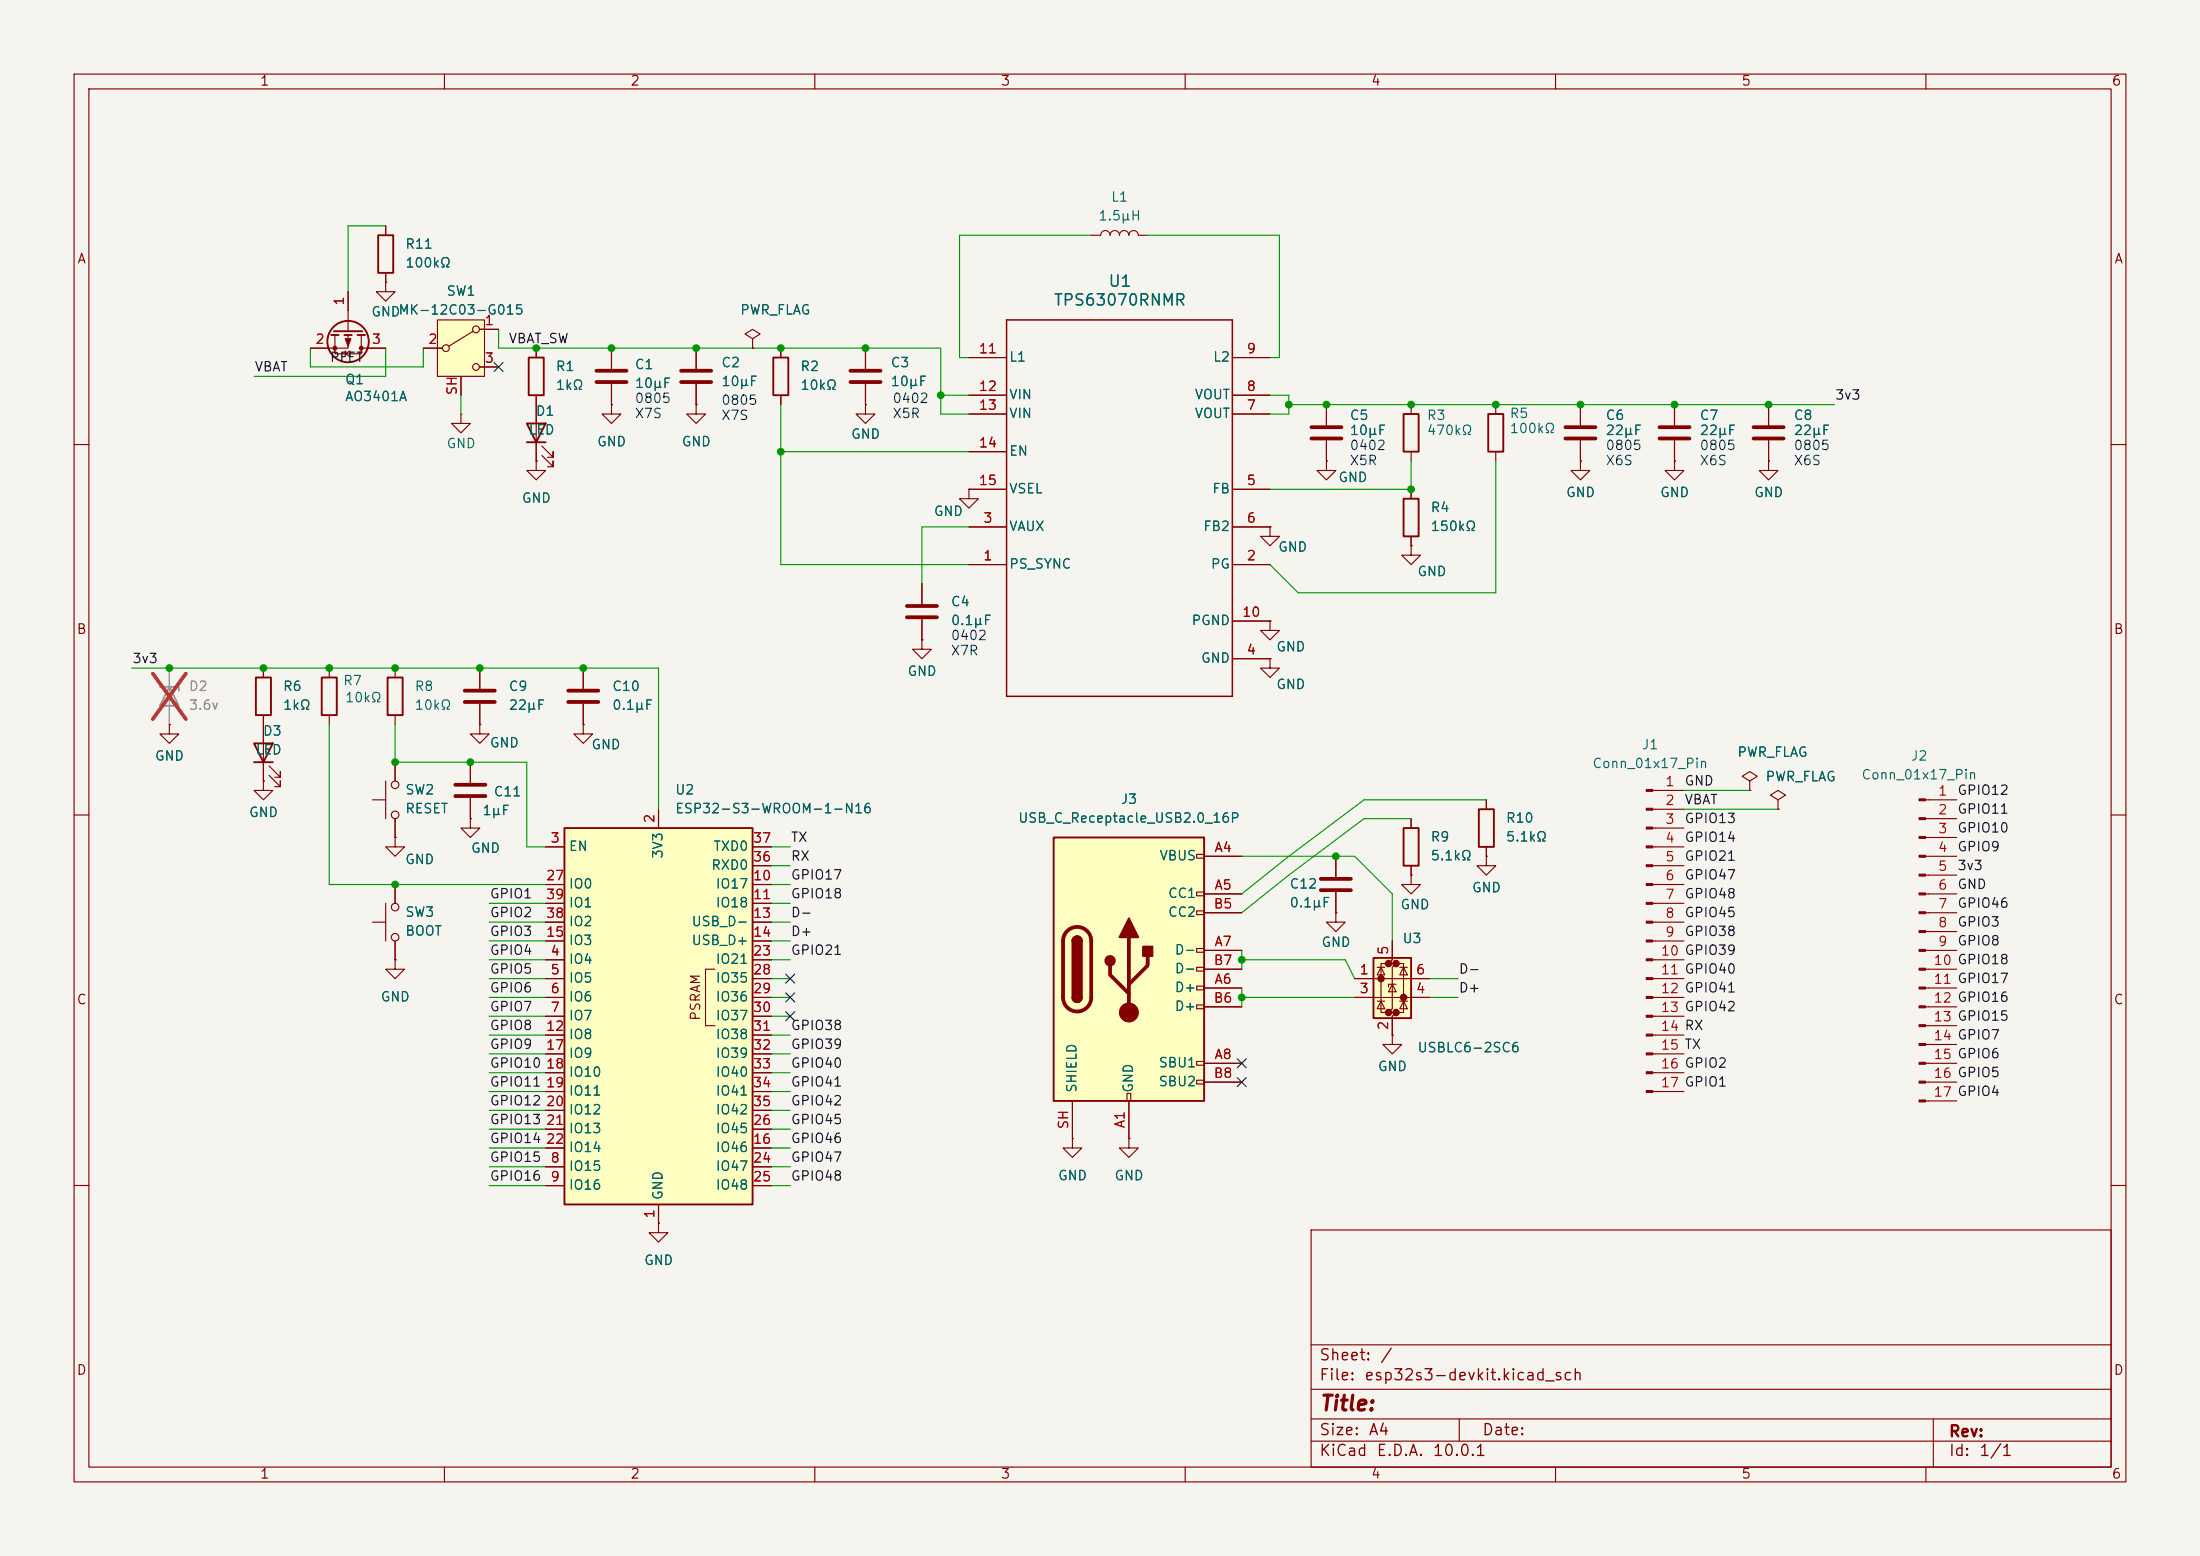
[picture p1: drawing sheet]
<svg xmlns="http://www.w3.org/2000/svg" width="297mm" height="210mm" viewBox="0 0 297 210" stroke-linecap="round" stroke-linejoin="round" font-family="sans-serif">
<path d="M0 0h297v210h-297z" fill="#f5f4ef" stroke="#f5f4ef" stroke-width=".14"/>
<g fill="none" stroke="#840000" stroke-width=".15">
<path d="M10 10h277v190h-277zM12 12h273v186h-273zM60 10v2M110 10v2M160 10v2M210 10v2M260 10v2M52.1 38.1v1.3h1.2l-1.2 1.2-1.3-1.2h1.3M52.1 38.1h.1M62.2 55.9v1.3h1.3l-1.3 1.2-1.2-1.2h1.2M62.2 55.9h.1M72.4 47v1.3"/>
<path d="M72.4 53.3v8.9M226.1 54.6v2.8M226.1 59.4v2.8M10 60h2M72.4 62.2v1.3h1.3l-1.3 1.3-1.3-1.3h1.3M72.4 62.2h.1M73.2 61.5l1.5 1.5v-.8v.8h-.8M73.2 60.2l1.5 1.5v-.7v.7h-.8M226.1 62.2v1.3h1.2l-1.2 1.3-1.3-1.3h1.3M226.1 62.2h.1M238.8 62.2v1.3h1.2l-1.2 1.3-1.3-1.3h1.3M238.8 62.2h.1"/>
<path d="M285 60h2M22.9 97.8v1.3h1.2l-1.2 1.2-1.3-1.2h1.3M22.9 97.8h.1M10 110h2M50.3 108h1.8M52.1 105.4v5.1M53.3 113v1.3h1.3l-1.3 1.3-1.2-1.3h1.2M53.3 113h.1M53.3 102.9v2.5M53.3 110.5v2.5M53.3 119.4v2.5M285 110h2"/>
<path d="M50.3 124.5h1.8M52.1 121.9v5.1M53.3 127v2.5M10 160h2M177 166h108v32h-108zM285 160h2M60 198v2M110 198v2M160 198v2M177 194.5h108M177 191.5h108M177 187.5h108"/>
<path d="M177 181.5h108M197 191.5v3M210 198v2M260 198v2M261 191.5v6.5"/>
<circle cx="53.3" cy="105.9" r=".51"/>
<circle cx="53.3" cy="110" r=".51"/>
<circle cx="53.3" cy="126.5" r=".51"/>
<circle cx="53.3" cy="122.4" r=".51"/>
</g>
<path d="M71.1 57.2h2.6l-1.3 2.5zM71.1 59.7h2.6M71.4 48.3h2v5h-2z" fill="none" stroke="#840000" stroke-width=".25"/>
<path d="M21.6 92.7h2.5v.5M22.9 92.7l1.2 2.6h-2.5z" fill="none" stroke="#9c9b98" stroke-width=".25"/>
<path d="M22.9 90.2v7.6" fill="none" stroke="#9c9b98" stroke-width=".15"/>
<path d="M20.6 90.9l4.5 6.2M25.1 90.9l-4.5 6.2" fill="none" stroke="#e12e31" stroke-width=".46"/>
<path d="M224 57.7h4.1M224 59.2h4.1" fill="none" stroke="#840000" stroke-width=".51"/>
<path d="M59.1 43.2h6.3v7.6h-6.3z" fill="#ffffc2"/>
<g fill="none" stroke="#840000" stroke-width=".15">
<path d="M57.1 47h2.6M59.1 43.2h6.3v7.6h-6.3zM62.2 50.8v2.5M63.9 44.7l-3.3 2M64.8 44.5h2.5M64.8 49.5h2.5M53.3 90.2v1.2M53.3 96.5v1.3M64.8 97.8v1.3h1.2l-1.2 1.2-1.3-1.2h1.3M64.8 97.8h.1M64.8 90.2v2.8M64.8 95v2.8"/>
<path d="M63.5 102.9v2.8M63.5 107.7v2.8M180.3 115.6v2.8M190.5 118.1v1.3h1.3l-1.3 1.3-1.3-1.3h1.3M190.5 118.1h.1M190.5 110.5v1.3M190.5 116.8v1.3M200.7 115.6v1.2h1.2l-1.2 1.3-1.3-1.3h1.3M200.7 115.6h.1M180.3 123.2v1.3h1.3l-1.3 1.2-1.2-1.2h1.2M180.3 123.2h.1M180.3 120.4v2.8"/>
<path d="M144.8 153.7v1.2h1.2l-1.2 1.3-1.3-1.3h1.3M144.8 153.7h.1M152.4 153.7v1.2h1.3l-1.3 1.3-1.3-1.3h1.3M152.4 153.7h.1M88.9 165.1v1.3h1.3l-1.3 1.2-1.3-1.2h1.3M88.9 165.1h.1"/>
<circle cx="60.2" cy="47" r=".46"/>
<circle cx="64.3" cy="44.5" r=".46"/>
<circle cx="64.3" cy="49.5" r=".46"/>
</g>
<path d="M62.7 93.2h4.1M62.7 94.7h4.1M61.5 105.9h4M61.5 107.4h4M178.3 118.6h4.1M178.3 120.1h4.1" fill="none" stroke="#840000" stroke-width=".51"/>
<path d="M52.3 91.4h2.1v5.1h-2.1zM189.5 111.8h2v5h-2z" fill="none" stroke="#840000" stroke-width=".25"/>
<path d="M76.2 111.8h25.4v50.8h-25.4z" fill="#ffffc2"/>
<path d="M76.2 111.8h25.4v50.8h-25.4z" fill="none" stroke="#840000" stroke-width=".25"/>
<g fill="none" stroke="#840000" stroke-width=".15">
<path d="M73.7 114.3h2.5M73.7 119.4h2.5M88.9 109.2v2.6M101.6 114.3h2.5M101.6 119.4h2.5M101.6 116.8h2.5M53.3 129.5v1.3h1.3l-1.3 1.3-1.2-1.3h1.2M53.3 129.5h.1M73.7 129.5h2.5M73.7 132.1h2.5M73.7 134.6h2.5M73.7 137.2h2.5"/>
<path d="M73.7 121.9h2.5M73.7 139.7h2.5M73.7 124.5h2.5M73.7 127h2.5M96.5 130.8h-1.3v7.6h1.3M101.6 129.5h2.5M101.6 132.1h2.5M101.6 134.6h2.5M101.6 137.2h2.5M101.6 121.9h2.5M101.6 139.7h2.5M101.6 124.5h2.5"/>
<path d="M101.6 127h2.5M73.7 157.5h2.5M73.7 154.9h2.5M73.7 142.2h2.5M73.7 144.8h2.5M73.7 147.3h2.5M73.7 149.9h2.5M73.7 152.4h2.5M101.6 157.5h2.5M101.6 154.9h2.5M101.6 142.2h2.5M101.6 144.8h2.5"/>
<path d="M101.6 147.3h2.5M101.6 149.9h2.5M101.6 152.4h2.5M73.7 160h2.5M88.9 162.6v2.5M101.6 160h2.5"/>
</g>
<path d="M142.2 113h20.4v35.6h-20.4z" fill="#ffffc2"/>
<g fill="none" stroke="#840000" stroke-width=".15">
<path d="M161.5 115.3h1.1v.5h-1.1zM162.6 115.6h5M161.5 120.4h1.1v.5h-1.1zM161.5 122.9h1.1v.5h-1.1zM161.5 128h1.1v.5h-1.1zM161.5 130.6h1.1v.5h-1.1zM161.5 133.1h1.1v.5h-1.1zM161.5 135.6h1.1v.5h-1.1zM162.6 120.7h5M162.6 133.4h5M162.6 128.3h5M162.6 123.2h5"/>
<path d="M162.6 135.9h5M162.6 130.8h5M144.8 148.6v5.1M152.1 147.6h.6v1h-.6zM152.4 148.6v5.1M161.5 143.3h1.1v.5h-1.1zM161.5 145.8h1.1v.5h-1.1zM162.6 143.5h5M162.6 146.1h5"/>
</g>
<path d="M142.2 113h20.4v35.6h-20.4zM144.8 127a.64 .64 0 0 1 .6-.6 .64 .64 0 0 1 .6 .6M144.8 134.6a.64 .64 0 0 0 .6 .7 .64 .64 0 0 0 .6-.7" fill="none" stroke="#840000" stroke-width=".25"/>
<path d="M144.1 125.7a1.9 1.9 0 0 1 2-.5 1.9 1.9 0 0 1 1.2 1.8v7.6a1.91 1.91 0 0 1-1.9 1.9 1.91 1.91 0 0 1-1.9-1.9v-7.6a1.9 1.9 0 0 1 .6-1.3zM149.9 130.3v1.3l2.5 2.5M152.4 126.5v10.2M154.9 129v1.3l-2.5 2.5" fill="none" stroke="#840000" stroke-width=".51"/>
<g fill="#840000" stroke="#840000" stroke-width=".25">
<path d="M144.8 127h1.2v7.6h-1.2z"/>
<path d="M145 126.6a.64 .64 0 0 1 .7-.2 .64 .64 0 0 1 .3 .6h-1.2z"/>
<path d="M144.8 134.6h1.2a.64 .64 0 0 1-.6 .7 .64 .64 0 0 1-.6-.7z"/>
<path d="M152.4 124l1.3 2.5h-2.6z"/>
<path d="M154.3 127.8h1.3v1.2h-1.3z"/>
<circle cx="149.9" cy="129.7" r=".63"/>
</g>
<circle cx="152.4" cy="136.7" r="1.27" fill="#840000" stroke="#840000" stroke-width=".15"/>
<path d="M185.4 129.3h5.1v8.1h-5.1z" fill="#ffffc2"/>
<g fill="#840000" stroke="#840000" stroke-width=".51">
<circle cx="186.4" cy="132.1" r=".25"/>
<circle cx="187.5" cy="130" r=".25"/>
<circle cx="187.5" cy="136.7" r=".25"/>
<circle cx="188.5" cy="130" r=".25"/>
<circle cx="188.5" cy="136.7" r=".25"/>
<circle cx="189.5" cy="134.6" r=".25"/>
</g>
<g fill="none" stroke="#840000" stroke-width=".15">
<path d="M47 39.4v5.3M52.1 38.1h.1M52.1 30.5v1.3M52.1 36.8v1.3M147.3 31.8h1.3a.64 .64 0 0 1 .6-.7 .64 .64 0 0 1 .7 .7 .64 .64 0 0 1 .6-.7 .64 .64 0 0 1 .6 .7 .64 .64 0 0 1 .7-.7 .64 .64 0 0 1 .6 .7 .64 .64 0 0 1 .6-.7 .64 .64 0 0 1 .7 .7h1.2M45.2 45.2v2.6h3.6v-2.6M46.6 47.8l.6-.4v.7zM46.6 47.4v.7M47 45.2v1.8h-5.1M48.8 47h3.3M57.1 47h2.6M62.2 50.8v2.5"/>
<path d="M64.8 44.5h2.5M64.8 49.5h2.5M72.4 47v1.3M72.4 53.3v3.9M72.4 59.7v2.5M82.5 54.6v1.3h1.3l-1.3 1.3-1.2-1.3h1.2M82.5 54.6h.1M82.5 47v2.8M82.5 51.8v2.8M94 54.6v1.3h1.2l-1.2 1.3-1.3-1.3h1.3M94 54.6h.1M94 47v2.8"/>
<path d="M94 51.8v2.8M101.6 45.7l1-.6-1-.6-1 .6 1 .6v1.3M101.6 47h.1M105.4 47v1.3M105.4 53.3v1.3M116.8 54.6v1.3h1.3l-1.3 1.3-1.2-1.3h1.2M116.8 54.6h.1M116.8 47v2.8M116.8 51.8v2.8M130.8 55.9h5.1M130.8 53.3h5.1M130.8 48.3h5.1"/>
<path d="M166.4 55.9h5M166.4 53.3h5M166.4 48.3h5M179.1 54.6v2.8M179.1 59.4v2.8M190.5 54.6v1.3M201.9 54.6v1.3M213.4 54.6v2.8M213.4 59.4v2.8M226.1 54.6v2.8M226.1 59.4v2.8M238.8 54.6v2.8"/>
<path d="M238.8 59.4v2.8M72.4 62.2h.1M124.5 78.7v2.8M130.8 66v1.3h1.3l-1.3 1.3-1.3-1.3h1.3M130.8 66h.1M130.8 76.2h5.1M130.8 71.1h5.1M130.8 66h5.1M130.8 61h5.1M166.4 76.2h5M166.4 71.1h5M166.4 66h5"/>
<path d="M171.4 71.1v1.3h1.3l-1.3 1.3-1.2-1.3h1.2M171.4 71.1h.1M179.1 62.2v1.3h1.2l-1.2 1.3-1.3-1.3h1.3M179.1 62.2h.1M190.5 73.7v1.2h1.3l-1.3 1.3-1.3-1.3h1.3M190.5 73.7h.1M190.5 61v1.2M190.5 66v1.3M190.5 72.4v1.3M201.9 61v1.2M213.4 62.2v1.3h1.2l-1.2 1.3-1.3-1.3h1.3M213.4 62.2h.1"/>
<path d="M226.1 62.2h.1M238.8 62.2h.1M22.9 97.8h.1M35.6 90.2v1.2M35.6 96.5v8.9M44.4 90.2v1.2M44.4 96.5v1.3M64.8 97.8h.1M64.8 90.2v2.8M64.8 95v2.8M78.7 97.8v1.3h1.3l-1.3 1.2-1.2-1.2h1.2M78.7 97.8h.1"/>
<path d="M78.7 90.2v2.8M78.7 95v2.8M124.5 86.4v1.2h1.2l-1.2 1.3-1.3-1.3h1.3M124.5 86.4h.1M124.5 83.6v2.8M166.4 88.9h5M166.4 83.8h5M171.4 83.8v1.3h1.3l-1.3 1.3-1.2-1.3h1.2M171.4 83.8h.1M171.4 88.9v1.3h1.3l-1.3 1.2-1.2-1.2h1.2M171.4 88.9h.1M35.6 105.4v1.3h1.2l-1.2 1.3-1.3-1.3h1.3"/>
<path d="M35.6 105.4h.1M36.3 104.6l1.5 1.6v-.8v.8h-.7M36.3 103.4l1.5 1.5v-.8v.8h-.7M53.3 113h.1M53.3 102.9v2.5M53.3 110.5v2.5M53.3 119.4v2.5M63.5 110.5v1.3h1.3l-1.3 1.2-1.3-1.2h1.3M63.5 110.5h.1M63.5 102.9v2.8M63.5 107.7v2.8M73.7 114.3h2.5"/>
<path d="M73.7 119.4h2.5M88.9 109.2v2.6M101.6 114.3h2.5M101.6 116.8h2.5M101.6 119.4h2.5M162.6 115.6h5M180.3 115.6v2.8M190.5 118.1h.1M190.5 110.5v1.3M190.5 116.8v1.3M200.7 115.6h.1M200.7 108v1.2"/>
<path d="M200.7 114.3v1.3M223.1 106.7h4.2M223.1 109.2h4.2M223.1 111.8h4.2M223.1 114.3h4.2M223.1 116.8h4.2M223.1 119.4h4.2M236.2 105.4l1-.6-1-.7-1 .7 1 .6v1.3M236.2 106.7h.1M240 108l1-.7-1-.6-1 .6 1 .7v1.2M240 109.2h.1M259.9 108h4.3"/>
<path d="M259.9 110.5h4.3M259.9 113h4.3M259.9 115.6h4.3M259.9 118.1h4.3M53.3 129.5h.1M53.3 127v2.5M73.7 132.1h2.5M73.7 134.6h2.5M73.7 121.9h2.5M73.7 124.5h2.5M73.7 127h2.5M73.7 129.5h2.5"/>
<path d="M73.7 137.2h2.5M73.7 139.7h2.5M101.6 132.1h2.5M101.6 134.6h2.5M101.6 121.9h2.5M101.6 124.5h2.5M101.6 127h2.5M101.6 129.5h2.5M101.6 137.2h2.5M101.6 139.7h2.5M162.6 120.7h5M162.6 123.2h5"/>
<path d="M162.6 128.3h5M162.6 130.8h5M162.6 133.4h5M162.6 135.9h5M180.3 123.2h.1M180.3 120.4v2.8M182.9 132.1h10.1M182.9 134.6h10.1M185.9 135.1h1M185.9 130.6h1M186.4 130.6l.5 1h-1zM186.4 135.1l.5 1h-1z"/>
<path d="M187.5 130h-1.1v6.7h1.1M188 127v2.5l-.5 .5h1l-.5 .6v5.5l-.5 .6h1l-.5 .5v2.5M188 132.8l.5 1.1h-1zM188 139.7v1.3h1.2l-1.2 1.2-1.3-1.2h1.3M188 139.7h.1M188.5 132.8h-1v.4M188.5 130h1v6.7h-1M189 135.1h1M189 130.6h1M189.5 130.6l.5 1h-1zM189.5 135.1l.5 1h-1zM223.1 132.1h4.2"/>
<path d="M223.1 134.6h4.2M223.1 121.9h4.2M223.1 124.5h4.2M223.1 127h4.2M223.1 129.5h4.2M223.1 137.2h4.2M223.1 139.7h4.2M259.9 120.7h4.3M259.9 123.2h4.3M259.9 125.7h4.3M259.9 128.3h4.3M259.9 130.8h4.3"/>
<path d="M259.9 133.4h4.3M259.9 135.9h4.3M259.9 138.4h4.3M73.7 142.2h2.5M73.7 144.8h2.5M73.7 147.3h2.5M73.7 157.5h2.5M73.7 154.9h2.5M73.7 149.9h2.5M73.7 152.4h2.5M101.6 142.2h2.5M101.6 144.8h2.5"/>
<path d="M101.6 147.3h2.5M101.6 157.5h2.5M101.6 154.9h2.5M101.6 149.9h2.5M101.6 152.4h2.5M144.8 153.7h.1M144.8 148.6v5.1M152.4 153.7h.1M152.4 148.6v5.1M162.6 143.5h5M162.6 146.1h5M223.1 142.2h4.2"/>
<path d="M223.1 144.8h4.2M223.1 147.3h4.2M259.9 141h4.3M259.9 143.5h4.3M259.9 146.1h4.3M259.9 148.6h4.3M73.7 160h2.5M88.9 165.1h.1M88.9 162.6v2.5M101.6 160h2.5"/>
</g>
<g fill="none" stroke="#840000" stroke-width=".25">
<path d="M51.1 31.8h2v5h-2zM44.7 45.2h1M45.1 44.7h3.8M46.5 45.2h1M48.3 45.2h1M104.4 48.3h2v5h-2zM189.5 55.9h2v5.1h-2zM200.9 55.9h2v5.1h-2zM189.5 67.3h2v5.1h-2zM34.5 91.4h2.1v5.1h-2.1zM43.4 91.4h2.1v5.1h-2.1zM34.3 100.3h2.5l-1.2 2.6z"/>
<path d="M34.3 102.9h2.5M199.6 109.2h2.1v5.1h-2.1zM185.4 129.3h5.1v8.1h-5.1z"/>
<circle cx="47" cy="46.1" r="2.79"/>
</g>
<g fill="none" stroke="#840000" stroke-width=".51">
<path d="M80.5 50h4.1M80.5 51.6h4.1M91.9 50h4.1M91.9 51.6h4.1M114.8 50h4.1M114.8 51.6h4.1M177 57.7h4.1M177 59.2h4.1M211.3 57.7h4.1M211.3 59.2h4.1M236.7 57.7h4.1M236.7 59.2h4.1"/>
<path d="M76.7 93.2h4.1M76.7 94.7h4.1M122.4 81.8h4.1M122.4 83.3h4.1"/>
</g>
<path d="M135.9 43.2h30.5v50.8h-30.5z" fill="none" stroke="#840000" stroke-width=".2"/>
<g fill="#840000" stroke="#840000" stroke-width=".15">
<path d="M222.2 106.6h.9v.2h-.9z"/>
<path d="M222.2 109.1h.9v.2h-.9z"/>
<path d="M222.2 111.6h.9v.3h-.9z"/>
<path d="M222.2 114.2h.9v.2h-.9z"/>
<path d="M222.2 116.7h.9v.3h-.9z"/>
<path d="M222.2 119.3h.9v.2h-.9z"/>
<path d="M222.2 121.8h.9v.2h-.9z"/>
<path d="M222.2 124.3h.9v.3h-.9z"/>
<path d="M222.2 126.9h.9v.2h-.9z"/>
<path d="M222.2 129.4h.9v.3h-.9z"/>
<path d="M222.2 132h.9v.2h-.9z"/>
<path d="M222.2 134.5h.9v.2h-.9z"/>
<path d="M222.2 137h.9v.3h-.9z"/>
<path d="M222.2 139.6h.9v.2h-.9z"/>
<path d="M222.2 142.1h.9v.3h-.9z"/>
<path d="M222.2 144.7h.9v.2h-.9z"/>
<path d="M222.2 147.2h.9v.2h-.9z"/>
<path d="M46.6 45.7h.8l-.4 1z"/>
<path d="M259.1 107.8h.8v.3h-.8z"/>
<path d="M259.1 110.4h.8v.2h-.8z"/>
<path d="M259.1 112.9h.8v.3h-.8z"/>
<path d="M259.1 115.4h.8v.3h-.8z"/>
<path d="M259.1 118h.8v.2h-.8z"/>
<path d="M259.1 120.5h.8v.3h-.8z"/>
<path d="M259.1 123.1h.8v.2h-.8z"/>
<path d="M259.1 125.6h.8v.3h-.8z"/>
<path d="M259.1 128.1h.8v.3h-.8z"/>
<path d="M259.1 130.7h.8v.2h-.8z"/>
<path d="M259.1 133.2h.8v.3h-.8z"/>
<path d="M259.1 135.8h.8v.2h-.8z"/>
<path d="M259.1 138.3h.8v.3h-.8z"/>
<path d="M259.1 140.8h.8v.3h-.8z"/>
<path d="M259.1 143.4h.8v.2h-.8z"/>
<path d="M259.1 145.9h.8v.3h-.8z"/>
<path d="M259.1 148.5h.8v.2h-.8z"/>
<circle cx="48.8" cy="47" r=".25"/>
<circle cx="45.2" cy="47" r=".25"/>
</g>
<g fill="none" stroke="#009600" stroke-width=".15">
<path d="M52.1 30.5h-5.1v8.9M147.3 31.8h-17.8v16.5h1.3M154.9 31.8h17.8v16.5h-1.3M41.9 47v2.5h15.2v-2.5M52.1 47v3.8h-17.8M62.2 53.3v2.6M67.3 44.5v2.5h59.7v8.9h3.8M105.4 54.6v21.6h25.4M127 53.3h3.8M171.4 53.3h2.6v2.6h-2.6M174 54.6h73.6M105.4 61h25.4"/>
<path d="M130.8 71.1h-6.3v7.6M190.5 62.2v3.8h-19.1M201.9 62.2v17.8h-26.6l-3.9-3.8M17.8 90.2h71.1v19M44.4 97.8v21.6h29.3M53.3 97.8v5.1h17.8v11.4h2.6M104.1 119.4h2.6M104.1 114.3h2.6M104.1 116.8h2.6M167.6 115.6h15.3l5.1 5.1v6.3M190.5 110.5h-6.4l-10.1 7.6-6.4 5.1M200.7 108h-16.6l-10.1 7.6-6.4 5.1"/>
<path d="M227.3 106.7h8.9M227.3 109.2h12.7M66 134.6h7.7M66 129.5h7.7M66 132.1h7.7M66 139.7h7.7M66 137.2h7.7M66 124.5h7.7M66 127h7.7M66 121.9h7.7M104.1 134.6h2.6M104.1 129.5h2.6"/>
<path d="M104.1 132.1h2.6M104.1 139.7h2.6M104.1 137.2h2.6M104.1 124.5h2.6M104.1 127h2.6M104.1 121.9h2.6M167.6 128.3v2.5M167.6 133.4v2.5M167.6 134.6h15.3M167.6 129.5h14l1.3 2.6M193 134.6h3.8M193 132.1h3.8"/>
<path d="M66 154.9h7.7M66 152.4h7.7M66 157.5h7.7M66 142.2h7.7M66 144.8h7.7M66 149.9h7.7M66 147.3h7.7M104.1 154.9h2.6M104.1 152.4h2.6M104.1 157.5h2.6M104.1 142.2h2.6M104.1 144.8h2.6"/>
<path d="M104.1 149.9h2.6M104.1 147.3h2.6M66 160h7.7M104.1 160h2.6"/>
</g>
<path d="M66.7 48.9l1.2 1.2M67.9 48.9l-1.2 1.2M106.1 134l1.2 1.2M106.1 131.5l1.2 1.2M106.1 136.6l1.2 1.2M107.3 134l-1.2 1.2M107.3 131.5l-1.2 1.2M107.3 136.6l-1.2 1.2M167 145.4l1.2 1.3M167 142.9l1.2 1.2M168.2 145.4l-1.2 1.3M168.2 142.9l-1.2 1.2" fill="none" stroke="#000084" stroke-width=".15"/>
<path d="M22.9 90.2v2.5M22.9 95.3v2.5" fill="none" stroke="#9c9b98" stroke-width=".15"/>
<path d="M20.6 90.9l4.5 6.2M25.1 90.9l-4.5 6.2" fill="none" stroke="#e12e31" stroke-width=".46"/>
<g fill="#009600" stroke="#009600" stroke-width=".14">
<circle cx="78.7" cy="90.2" r=".46"/>
<circle cx="105.4" cy="61" r=".46"/>
<circle cx="94" cy="47" r=".46"/>
<circle cx="105.4" cy="47" r=".46"/>
<circle cx="44.4" cy="90.2" r=".46"/>
<circle cx="53.3" cy="90.2" r=".46"/>
<circle cx="53.3" cy="119.4" r=".46"/>
<circle cx="64.8" cy="90.2" r=".46"/>
<circle cx="63.5" cy="102.9" r=".46"/>
<circle cx="35.6" cy="90.2" r=".46"/>
<circle cx="22.9" cy="90.2" r=".46"/>
<circle cx="53.3" cy="102.9" r=".46"/>
<circle cx="82.5" cy="47" r=".46"/>
<circle cx="72.4" cy="47" r=".46"/>
<circle cx="174" cy="54.6" r=".46"/>
<circle cx="179.1" cy="54.6" r=".46"/>
<circle cx="127" cy="53.3" r=".46"/>
<circle cx="116.8" cy="47" r=".46"/>
<circle cx="190.5" cy="54.6" r=".46"/>
<circle cx="190.5" cy="66" r=".46"/>
<circle cx="238.8" cy="54.6" r=".46"/>
<circle cx="213.4" cy="54.6" r=".46"/>
<circle cx="226.1" cy="54.6" r=".46"/>
<circle cx="201.9" cy="54.6" r=".46"/>
<circle cx="167.6" cy="134.6" r=".46"/>
<circle cx="167.6" cy="129.5" r=".46"/>
<circle cx="180.3" cy="115.6" r=".46"/>
</g>
<text font-size="2" fill="#840000" x="178" y="190.9">Title:</text>
<g font-size="1.5" fill="#006464">
<text x="142.2" y="41.6">TPS63070RNMR</text>
<text x="149.5" y="39.1">U1</text>
</g>
<g font-size="1.5" fill="#840000">
<text x="178" y="184">Sheet:</text>
<text x="186.2" y="184">/</text>
<text x="178" y="186.7">File:</text>
<text x="184.1" y="186.7">esp32s3-devkit.kicad_sch</text>
<text x="178" y="196.9">KiCad</text>
<text x="178" y="194.1">Size:</text>
<text x="184.7" y="194.1">A4</text>
<text x="185.7" y="196.9">E.D.A.</text>
<text x="193.3" y="196.9">10.0.1</text>
<text x="200" y="194.1">Date:</text>
<text x="263" y="194.3">Rev:</text>
<text x="263" y="196.9">Id:</text>
<text x="267.1" y="196.9">1/1</text>
</g>
<g font-size="1.3" fill="#840000">
<text x="35" y="11.9">1</text>
<text x="85" y="11.9">2</text>
<text x="135" y="11.9">3</text>
<text x="185" y="11.9">4</text>
<text x="235" y="11.9">5</text>
<text x="285" y="11.9">6</text>
<text x="10.3" y="35.9">A</text>
<text x="285.3" y="35.9">A</text>
<text x="10.3" y="85.9">B</text>
<text x="285.3" y="85.9">B</text>
<text x="10.3" y="135.9">C</text>
<text x="94.8" y="137.9" transform="rotate(-90 94.8 137.9)">PSRAM</text>
<text x="285.3" y="135.9">C</text>
<text x="10.3" y="185.9">D</text>
<text x="285.3" y="185.9">D</text>
<text x="35" y="199.9">1</text>
<text x="85" y="199.9">2</text>
<text x="135" y="199.9">3</text>
<text x="185" y="199.9">4</text>
<text x="235" y="199.9">5</text>
<text x="285" y="199.9">6</text>
</g>
<g font-size="1.3" fill="#006464">
<text x="149.9" y="27.5">L1</text>
<text x="54.6" y="33.9">R11</text>
<text x="148.2" y="30.1">1.5µH</text>
<text x="54.6" y="36.4">100kΩ</text>
<text x="60.2" y="40.2">SW1</text>
<text x="50" y="43">GNDMK-12C03-G015</text>
<text x="99.8" y="42.8">PWR_FLAG</text>
<text x="46.5" y="52.2">Q1</text>
<text x="74.9" y="50.4">R1</text>
<text x="74.9" y="52.9">1kΩ</text>
<text x="85.6" y="50.1">C1</text>
<text x="85.6" y="52.7">10µF</text>
<text x="97.3" y="49.9">C2</text>
<text x="97.3" y="52.4">10µF</text>
<text x="108" y="50.4">R2</text>
<text x="108" y="52.9">10kΩ</text>
<text x="120.2" y="49.9">C3</text>
<text x="120.2" y="52.4">10µF</text>
<text x="136.1" y="49.1">L1</text>
<text x="163.7" y="49.1">L2</text>
<text x="46.5" y="54.5">AO3401A</text>
<text x="71.3" y="59">LED</text>
<text x="72.2" y="56.4">D1</text>
<text x="114.8" y="59.5">GND</text>
<text x="136.1" y="54.2">VIN</text>
<text x="136.1" y="56.7">VIN</text>
<text x="161.2" y="56.7">VOUT</text>
<text x="161.2" y="54.2">VOUT</text>
<text x="182.1" y="57">C5</text>
<text x="182.1" y="59">10µF</text>
<text x="192.5" y="57">R3</text>
<text x="192.5" y="59">470kΩ</text>
<text x="203.7" y="56.7">R5</text>
<text x="203.7" y="58.8">100kΩ</text>
<text x="216.7" y="57">C6</text>
<text x="216.7" y="59">22µF</text>
<text x="229.4" y="57">C7</text>
<text x="229.4" y="59">22µF</text>
<text x="242.1" y="57">C8</text>
<text x="242.1" y="59">22µF</text>
<text x="60.2" y="60.8">GND</text>
<text x="80.5" y="60.6">GND</text>
<text x="91.9" y="60.6">GND</text>
<text x="136.1" y="61.8">EN</text>
<text x="180.6" y="65.4">GND</text>
<text x="70.4" y="68.2">GND</text>
<text x="126" y="70">GND</text>
<text x="136.1" y="72">VAUX</text>
<text x="136.1" y="66.9">VSEL</text>
<text x="162.3" y="72">FB2</text>
<text x="163.6" y="66.9">FB</text>
<text x="193" y="69.4">R4</text>
<text x="193" y="72">150kΩ</text>
<text x="211.3" y="67.4">GND</text>
<text x="224" y="67.4">GND</text>
<text x="236.7" y="67.4">GND</text>
<text x="136.1" y="77.1">PS_SYNC</text>
<text x="163.4" y="77.1">PG</text>
<text x="172.5" y="74.8">GND</text>
<text x="128.3" y="82.1">C4</text>
<text x="191.3" y="78.1">GND</text>
<text x="128.3" y="84.7">0.1µF</text>
<text x="160.8" y="84.7">PGND</text>
<text x="162" y="89.8">GND</text>
<text x="172.2" y="88.2">GND</text>
<text x="38.1" y="93.6">R6</text>
<text x="46.2" y="92.8">R7</text>
<text x="46.5" y="95.1">10kΩ</text>
<text x="55.9" y="93.6">R8</text>
<text x="68.6" y="93.6">C9</text>
<text x="82.6" y="93.6">C10</text>
<text x="122.4" y="91.5">GND</text>
<text x="172.2" y="93.3">GND</text>
<text x="35.4" y="99.6">D3</text>
<text x="38.1" y="96.1">1kΩ</text>
<text x="55.9" y="96.1">10kΩ</text>
<text x="66" y="101.2">GND</text>
<text x="68.6" y="96.1">22µF</text>
<text x="79.8" y="101.4">GND</text>
<text x="82.6" y="96.1">0.1µF</text>
<text x="221.6" y="101.4">J1</text>
<text x="20.8" y="103">GND</text>
<text x="34.4" y="102.1">LED</text>
<text x="54.6" y="107.5">SW2</text>
<text x="66.6" y="107.8">C11</text>
<text x="91.1" y="107.5">U2</text>
<text x="214.9" y="104">Conn_01x17_Pin</text>
<text x="234.4" y="102.5">PWR_FLAG</text>
<text x="238.3" y="105.8">PWR_FLAG</text>
<text x="251.2" y="105.5">Conn_01x17_Pin</text>
<text x="257.9" y="103">J2</text>
<text x="33.5" y="110.6">GND</text>
<text x="54.6" y="110.1">RESET</text>
<text x="65" y="110.3">1µF</text>
<text x="91.1" y="110.1">ESP32-S3-WROOM-1-N16</text>
<text x="137.4" y="111.4">USB_C_Receptacle_USB2.0_16P</text>
<text x="151.2" y="108.8">J3</text>
<text x="193" y="113.9">R9</text>
<text x="203.2" y="113.9">5.1kΩ</text>
<text x="203.2" y="111.4">R10</text>
<text x="54.6" y="116.9">GND</text>
<text x="63.5" y="115.4">GND</text>
<text x="76.7" y="115.2">EN</text>
<text x="89.8" y="116" transform="rotate(-90 89.8 116)">3V3</text>
<text x="95.9" y="117.7">RXD0</text>
<text x="96.2" y="115.2">TXD0</text>
<text x="156.4" y="116.4">VBUS</text>
<text x="193" y="116.4">5.1kΩ</text>
<text x="54.6" y="124.1">SW3</text>
<text x="76.7" y="120.2">IO0</text>
<text x="76.7" y="125.3">IO2</text>
<text x="76.7" y="122.8">IO1</text>
<text x="93.3" y="125.3">USB_D-</text>
<text x="96.5" y="120.2">IO17</text>
<text x="96.5" y="122.8">IO18</text>
<text x="157.6" y="121.5">CC1</text>
<text x="157.6" y="124.1">CC2</text>
<text x="174" y="122.8">0.1µF</text>
<text x="174" y="120.2">C12</text>
<text x="189" y="123">GND</text>
<text x="198.6" y="120.8">GND</text>
<text x="54.6" y="126.6">BOOT</text>
<text x="76.7" y="130.4">IO4</text>
<text x="76.7" y="127.9">IO3</text>
<text x="93.3" y="127.9">USB_D+</text>
<text x="96.5" y="130.4">IO21</text>
<text x="158.5" y="129.1">D-</text>
<text x="158.5" y="131.7">D-</text>
<text x="178.3" y="128.1">GND</text>
<text x="189.2" y="127.6">U3</text>
<text x="51.3" y="135.5">GND</text>
<text x="76.7" y="132.9">IO5</text>
<text x="76.7" y="135.5">IO6</text>
<text x="96.5" y="132.9">IO35</text>
<text x="96.5" y="135.5">IO36</text>
<text x="158.5" y="134.2">D+</text>
<text x="158.5" y="136.8">D+</text>
<text x="76.7" y="138">IO7</text>
<text x="76.7" y="140.6">IO8</text>
<text x="76.7" y="143.1">IO9</text>
<text x="96.5" y="138">IO37</text>
<text x="96.5" y="140.6">IO38</text>
<text x="96.5" y="143.1">IO39</text>
<text x="191.3" y="142.3">USBLC6-2SC6</text>
<text x="76.7" y="145.6">IO10</text>
<text x="76.7" y="148.2">IO11</text>
<text x="96.5" y="145.6">IO40</text>
<text x="96.5" y="148.2">IO41</text>
<text x="145.6" y="147.6" transform="rotate(-90 145.6 147.6)">SHIELD</text>
<text x="153.3" y="147.6" transform="rotate(-90 153.3 147.6)">GND</text>
<text x="156.3" y="144.4">SBU1</text>
<text x="156.3" y="146.9">SBU2</text>
<text x="185.9" y="144.9">GND</text>
<text x="76.7" y="150.7">IO12</text>
<text x="76.7" y="153.3">IO13</text>
<text x="76.7" y="155.8">IO14</text>
<text x="96.5" y="155.8">IO46</text>
<text x="96.5" y="153.3">IO45</text>
<text x="96.5" y="150.7">IO42</text>
<text x="76.7" y="158.3">IO15</text>
<text x="76.7" y="160.9">IO16</text>
<text x="96.5" y="158.3">IO47</text>
<text x="96.5" y="160.9">IO48</text>
<text x="142.7" y="159.6">GND</text>
<text x="150.4" y="159.6">GND</text>
<text x="89.8" y="162.1" transform="rotate(-90 89.8 162.1)">GND</text>
<text x="86.9" y="171">GND</text>
</g>
<g font-size="1.3" fill="#a90000">
<text x="46.7" y="41.3" transform="rotate(-90 46.7 41.3)">1</text>
<text x="42.5" y="46.7">2</text>
<text x="50.1" y="46.7">3</text>
<text x="57.7" y="46.7">2</text>
<text x="65.3" y="44.2">1</text>
<text x="62" y="53.4" transform="rotate(-90 62 53.4)">SH</text>
<text x="65.3" y="49.3">3</text>
<text x="132" y="48">11</text>
<text x="132" y="53.1">12</text>
<text x="168.2" y="53.1">8</text>
<text x="168.2" y="48">9</text>
<text x="132" y="55.6">13</text>
<text x="168.2" y="55.6">7</text>
<text x="132" y="60.7">14</text>
<text x="132" y="65.8">15</text>
<text x="168.2" y="65.8">5</text>
<text x="132.6" y="70.9">3</text>
<text x="168.2" y="70.9">6</text>
<text x="132.6" y="75.9">1</text>
<text x="168.2" y="75.9">2</text>
<text x="167.6" y="83.6">10</text>
<text x="168.2" y="88.6">4</text>
<text x="224.7" y="106.4">1</text>
<text x="261.5" y="107.7">1</text>
<text x="88.6" y="111.2" transform="rotate(-90 88.6 111.2)">2</text>
<text x="224.7" y="109">2</text>
<text x="224.7" y="111.5">3</text>
<text x="261.5" y="110.2">2</text>
<text x="261.5" y="112.8">3</text>
<text x="73.6" y="119.1">27</text>
<text x="74.2" y="114">3</text>
<text x="101.6" y="119.1">10</text>
<text x="101.6" y="116.6">36</text>
<text x="101.6" y="114">37</text>
<text x="163.8" y="115.3">A4</text>
<text x="224.7" y="114">4</text>
<text x="224.7" y="116.6">5</text>
<text x="224.7" y="119.1">6</text>
<text x="261.5" y="115.3">4</text>
<text x="261.5" y="117.9">5</text>
<text x="73.6" y="124.2">38</text>
<text x="73.6" y="121.7">39</text>
<text x="101.6" y="121.7">11</text>
<text x="101.6" y="124.2">13</text>
<text x="163.8" y="122.9">B5</text>
<text x="163.8" y="120.4">A5</text>
<text x="224.7" y="121.7">7</text>
<text x="224.7" y="124.2">8</text>
<text x="261.5" y="120.4">6</text>
<text x="261.5" y="122.9">7</text>
<text x="261.5" y="125.5">8</text>
<text x="73.6" y="126.7">15</text>
<text x="74.2" y="129.3">4</text>
<text x="74.2" y="131.8">5</text>
<text x="101.6" y="126.7">14</text>
<text x="101.6" y="129.3">23</text>
<text x="101.6" y="131.8">28</text>
<text x="163.8" y="130.6">B7</text>
<text x="163.8" y="128">A7</text>
<text x="183.4" y="131.8">1</text>
<text x="187.7" y="129" transform="rotate(-90 187.7 129)">5</text>
<text x="191.1" y="131.8">6</text>
<text x="224.1" y="129.3">10 GPIO39</text>
<text x="224.1" y="131.8">11 GPIO40</text>
<text x="224.7" y="126.7">9</text>
<text x="260.9" y="130.6">10 GPIO18</text>
<text x="261.5" y="128">9</text>
<text x="74.2" y="134.4">6</text>
<text x="74.2" y="136.9">7</text>
<text x="101.6" y="134.4">29</text>
<text x="101.6" y="136.9">30</text>
<text x="163.8" y="135.6">B6</text>
<text x="163.8" y="133.1">A6</text>
<text x="183.4" y="134.4">3</text>
<text x="191.1" y="134.4">4</text>
<text x="224.1" y="134.4">12 GPIO41</text>
<text x="224.1" y="136.9">13 GPIO42</text>
<text x="260.9" y="133.1">11 GPIO17</text>
<text x="260.9" y="135.6">12 GPIO16</text>
<text x="73.6" y="139.4">12</text>
<text x="73.6" y="142">17</text>
<text x="101.6" y="139.4">31</text>
<text x="101.6" y="142">32</text>
<text x="163.8" y="143.3">A8</text>
<text x="187.7" y="139.1" transform="rotate(-90 187.7 139.1)">2</text>
<text x="224.1" y="139.4">14 RX</text>
<text x="224.1" y="142">15 TX</text>
<text x="260.9" y="138.2">13 GPIO15</text>
<text x="260.9" y="140.7">14 GPIO7</text>
<text x="260.9" y="143.3">15 GPIO6</text>
<text x="73.6" y="144.5">18</text>
<text x="73.6" y="147.1">19</text>
<text x="73.6" y="149.6">20</text>
<text x="101.6" y="144.5">33</text>
<text x="101.6" y="147.1">34</text>
<text x="101.6" y="149.6">35</text>
<text x="163.8" y="145.8">B8</text>
<text x="224.1" y="144.5">16 GPIO2</text>
<text x="224.1" y="147.1">17 GPIO1</text>
<text x="260.9" y="145.8">16 GPIO5</text>
<text x="260.9" y="148.3">17 GPIO4</text>
<text x="73.6" y="152.1">21</text>
<text x="73.6" y="154.7">22</text>
<text x="101.6" y="154.7">16</text>
<text x="101.6" y="152.1">26</text>
<text x="144.5" y="152.5" transform="rotate(-90 144.5 152.5)">SH</text>
<text x="152.1" y="152.4" transform="rotate(-90 152.1 152.4)">A1</text>
<text x="74.2" y="157.2">8</text>
<text x="74.2" y="159.8">9</text>
<text x="101.6" y="157.2">24</text>
<text x="101.6" y="159.8">25</text>
<text x="88.6" y="164.5" transform="rotate(-90 88.6 164.5)">1</text>
</g>
<g font-size="1.3" fill="#0f0f0f">
<text x="68.6" y="46.6">VBAT_SW</text>
<text x="34.3" y="50.5">VBAT</text>
<text x="44.4" y="49.2">PFET</text>
<text x="247.6" y="54.3">3v3</text>
<text x="17.8" y="89.8">3v3</text>
<text x="227.3" y="106.3">GND</text>
<text x="264.2" y="107.6">GPIO12</text>
<text x="106.7" y="114">TX</text>
<text x="227.3" y="111.4">GPIO13</text>
<text x="227.3" y="114">GPIO14</text>
<text x="227.3" y="108.9">VBAT</text>
<text x="264.2" y="112.7">GPIO10</text>
<text x="264.2" y="110.1">GPIO11</text>
<text x="106.7" y="119">GPIO17</text>
<text x="106.7" y="116.5">RX</text>
<text x="227.3" y="116.5">GPIO21</text>
<text x="227.3" y="119">GPIO47</text>
<text x="264.2" y="115.2">GPIO9</text>
<text x="264.2" y="117.8">3v3</text>
<text x="66" y="124.1">GPIO2</text>
<text x="66" y="121.6">GPIO1</text>
<text x="106.7" y="121.6">GPIO18</text>
<text x="106.7" y="124.1">D-</text>
<text x="227.3" y="121.6">GPIO48</text>
<text x="227.3" y="124.1">GPIO45</text>
<text x="264.2" y="125.4">GPIO3</text>
<text x="264.2" y="122.8">GPIO46</text>
<text x="264.2" y="120.3">GND</text>
<text x="66" y="129.2">GPIO4</text>
<text x="66" y="126.7">GPIO3</text>
<text x="66" y="131.7">GPIO5</text>
<text x="106.7" y="126.7">D+</text>
<text x="106.7" y="129.2">GPIO21</text>
<text x="196.8" y="131.7">D-</text>
<text x="227.3" y="126.7">GPIO38</text>
<text x="264.2" y="127.9">GPIO8</text>
<text x="66" y="134.3">GPIO6</text>
<text x="66" y="136.8">GPIO7</text>
<text x="196.8" y="134.3">D+</text>
<text x="66" y="139.4">GPIO8</text>
<text x="66" y="141.9">GPIO9</text>
<text x="106.7" y="141.9">GPIO39</text>
<text x="106.7" y="139.4">GPIO38</text>
<text x="66" y="147">GPIO11</text>
<text x="66" y="149.5">GPIO12</text>
<text x="66" y="144.4">GPIO10</text>
<text x="106.7" y="149.5">GPIO42</text>
<text x="106.7" y="144.4">GPIO40</text>
<text x="106.7" y="147">GPIO41</text>
<text x="66" y="152.1">GPIO13</text>
<text x="66" y="154.6">GPIO14</text>
<text x="106.7" y="154.6">GPIO46</text>
<text x="106.7" y="152.1">GPIO45</text>
<text x="66" y="157.1">GPIO15</text>
<text x="66" y="159.7">GPIO16</text>
<text x="106.7" y="157.1">GPIO47</text>
<text x="106.7" y="159.7">GPIO48</text>
</g>
<g font-size="1.3" fill="#0000c2">
<text x="85.6" y="54.7">0805</text>
<text x="85.6" y="56.8">X7S</text>
<text x="97.3" y="55">0805</text>
<text x="97.3" y="57">X7S</text>
<text x="120.4" y="54.7">0402</text>
<text x="120.4" y="56.8">X5R</text>
<text x="182.1" y="61.1">0402</text>
<text x="182.1" y="63.1">X5R</text>
<text x="216.7" y="61.1">0805</text>
<text x="216.7" y="63.1">X6S</text>
<text x="229.4" y="61.1">0805</text>
<text x="229.4" y="63.1">X6S</text>
<text x="242.1" y="61.1">0805</text>
<text x="242.1" y="63.1">X6S</text>
<text x="128.3" y="86.7">0402</text>
<text x="128.3" y="88.8">X7R</text>
</g>
<g font-size="1.3" fill="#939391">
<text x="25.4" y="93.6">D2</text>
<text x="25.4" y="96.1">3.6v</text>
</g>
</svg>
